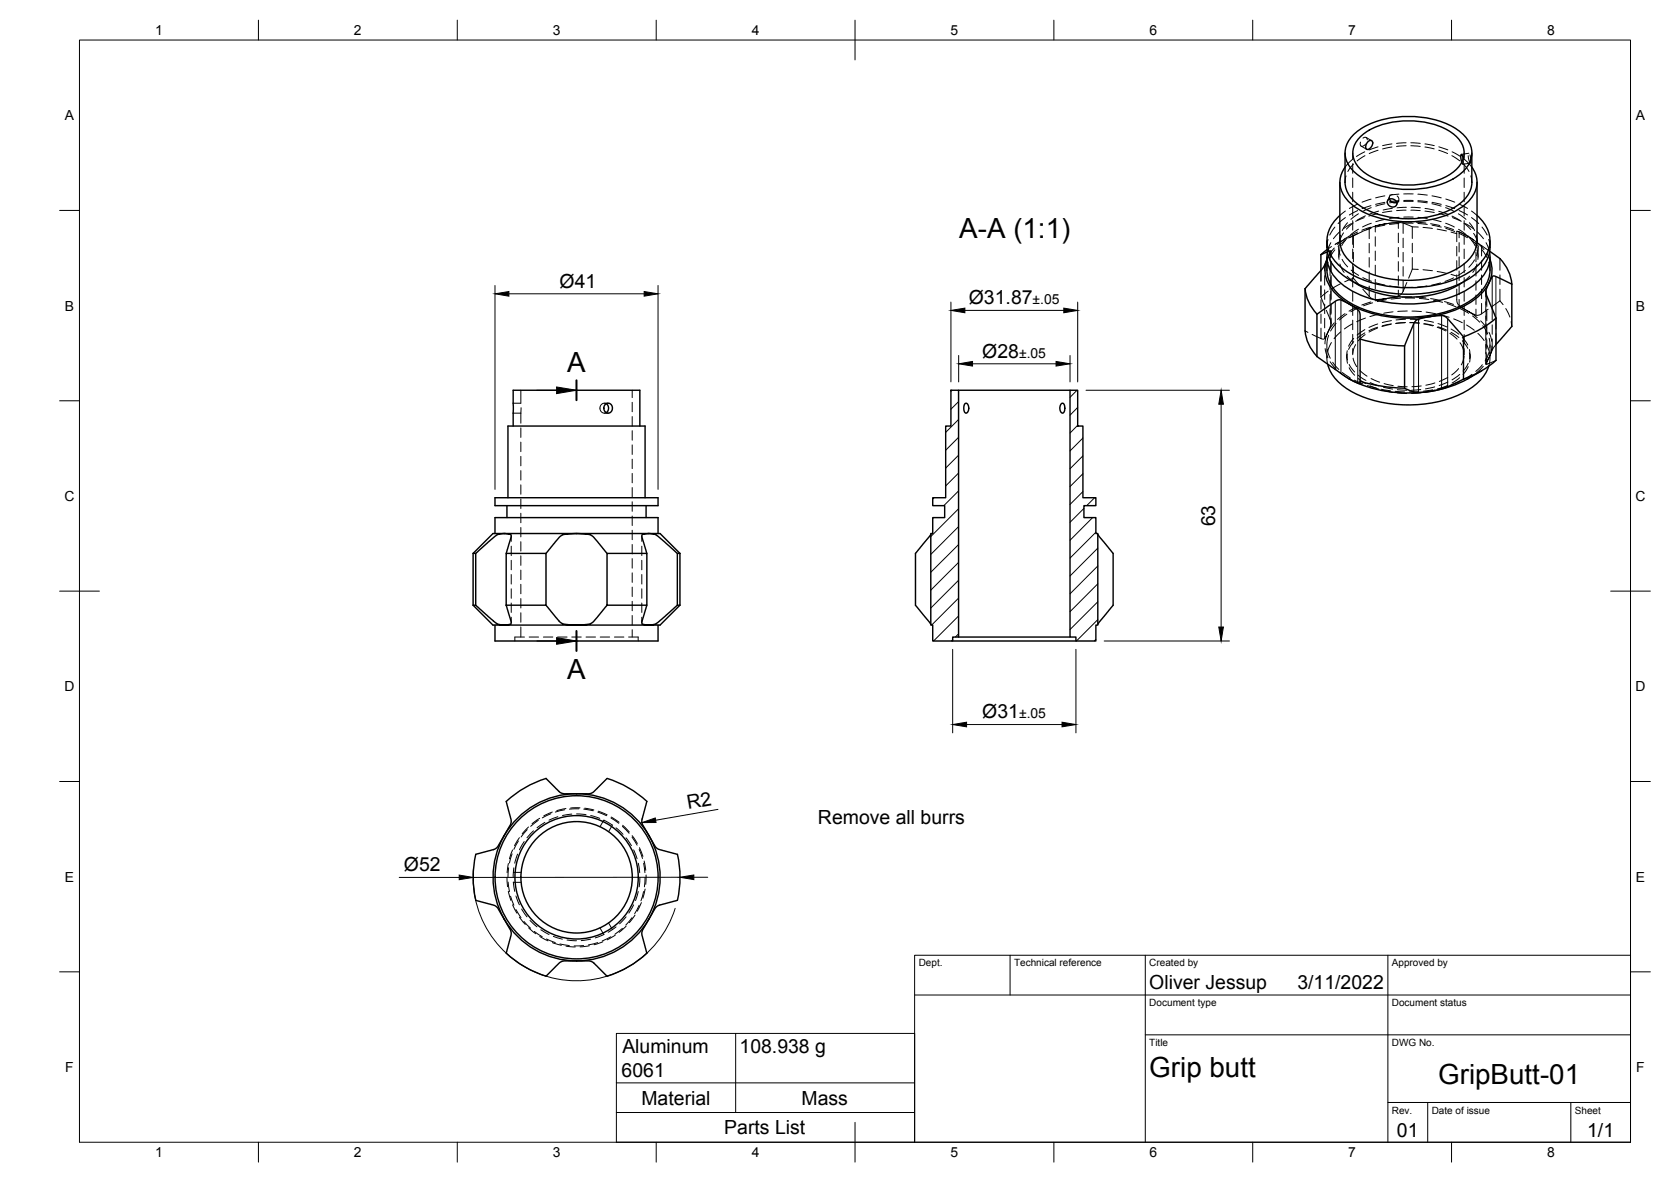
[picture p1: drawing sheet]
<svg xmlns="http://www.w3.org/2000/svg" width="420mm" height="297mm" viewBox="0 0 420 297" stroke-linecap="round" stroke-linejoin="round" font-family="sans-serif">
<!-- layer: Visible -->
<g fill="none" stroke="#000" stroke-width=".36">
<path d="M338.2 38.4v7.4a8.3 8.3 0 0 0 5.3 6.8 25 25 0 0 0 22.5-.7 7.8 7.8 0 0 0 4.1-6.1M340.6 33.6a21.5 21.5 0 0 1 16-4.2 18.3 18.3 0 0 1 12 5.1 6 6 0 0 1-.9 8.8 21.5 21.5 0 0 1-16 4.2 18.3 18.3 0 0 1-12-5.1 6 6 0 0 1 .9-8.8zM342.1 34.3a19.1 19.1 0 0 1 15.1-3.7 14.9 14.9 0 0 1 9.8 4.6 5.2 5.2 0 0 1-.8 7.4 19.1 19.1 0 0 1-15.1 3.7 14.9 14.9 0 0 1-9.8-4.6 5.2 5.2 0 0 1 .8-7.4zM343.9 35.7l.8-.4 .4 .3 .1 .4-.5 1.1-.5 .4-.5 .1-.3-.3v-.4zM367.9 40l-.2-.9-.3-.3-.1 .7 .3 1.3M370.1 38.4v7.4M336.9 45.8v14.7M336.9 54.1a7.9 7.9 0 0 0-.1 12.7 25.9 25.9 0 0 0 16.5 5.5 28.9 28.9 0 0 0 17-4.5 8.6 8.6 0 0 0 4-9.5 9.8 9.8 0 0 0-2.9-4.2M338.2 42a6.3 6.3 0 0 0 .9 8.7 21.1 21.1 0 0 0 14.3 5 23.7 23.7 0 0 0 14.9-4.2 6.8 6.8 0 0 0 2.4-8.5l-.6-1M349 50.2l.5-.2 1.1 .2 .6 .8-.1 .6-.8 .4-.9-.2-.6-.8zM349.4 50l.3 .5 .5 .3h1M371.4 45.8v14.7a9 9 0 0 1-5.7 7.4 26.9 26.9 0 0 1-24.3-.7 8.5 8.5 0 0 1-4.5-6.7"/>
<path d="M328.2 72.5a10.5 10.5 0 0 0 3 6.5M331.1 79l3.3-2.3a4.5 4.5 0 0 1 2.4-1.4l2.2 1a6.1 6.1 0 0 1 2.9 2.2l.1 17.8a.2 .2 0 0 1-.2 .2 .2 .2 0 0 1-.2-.1l-3.4-1.8-7.1-5M331.1 79v10.6M332.1 64v4M333.6 65.2l-.9 2.1-4.6 5.2v10.7M333.6 60.5v1.7M333.6 64.6v3.3M333.6 65.3a8.3 8.3 0 0 0 3.4 9.6 29.2 29.2 0 0 0 19.5 5l3.1-.3M333.7 62.7l-1.6 1.3M333.7 63.3l-1.6 .7M333.8 63.4a8.3 8.3 0 0 0 3.2 7.7 27.1 27.1 0 0 0 17.9 5.3 26.7 26.7 0 0 0 16.4-5.3 8.3 8.3 0 0 0 3.2-7.7M340.7 71.1a27.2 27.2 0 0 0 24.1 1.5l2.8-1.5"/>
<path d="M359.6 79.6l1.8-.2a2.9 2.9 0 0 1 3.3 1.5l3.3 3.8v10.6M359.6 79.6l-1.5 .2a2.82 2.82 0 0 0-2.5 1.3l-2.4 5.8M374.4 71l.8-1.5 .5-.2 4.4 2.1M374.4 71a3.8 3.8 0 0 0-.8 2.7l2.6 6.3M374.4 71a16.1 16.1 0 0 1-10.1 7.5l-4.7 1.1M374.6 63.1a10 10 0 0 1 5.5 8.3M374.6 60.5a9.4 9.4 0 0 1-4.6 9.1 31 31 0 0 1-23.8 3.4 19.1 19.1 0 0 1-10.9-6.3 7.7 7.7 0 0 1-1.6-4.6M374.6 64.6a10.4 10.4 0 0 1-1.6 7.9 19.1 19.1 0 0 1-10.9 6.3 32.3 32.3 0 0 1-22.4-2.6 10.2 10.2 0 0 1-6-8.3M374.7 65.3a7.2 7.2 0 0 1-.3 5.7M376.2 80v10.6a24.4 24.4 0 0 1-8.2 4.7M376.2 79.9a24.4 24.4 0 0 1-8.2 4.7M380.1 71.4v10.6l-3.9 4.6"/>
<path d="M239.1 98.1h1.9v62h-1.5v1h-5v-4h-.5v-23h.5v-4h3v-3h-3v-2h3.3v-18h1.3zM241 98.1h28M269 98.1h2v9h1.3v18h3.2v2h-3v3h3v4h.5v23h-.5v4h-5v-1h-1.5zM328.2 83.2a10.5 10.5 0 0 0 3 6.4M333.8 91.5a11.8 11.8 0 0 0 6.6 7.2 32.4 32.4 0 0 0 28-.3 12.1 12.1 0 0 0 5.9-6.4M339.3 95.2a32.5 32.5 0 0 0 20.3 3.2M342 85.2a41.7 41.7 0 0 0 11.2 1.7M342 95.8a41.7 41.7 0 0 0 11.2 1.8M353.2 97.6l2.7 1 3.7-.2M353.2 86.9v10.7M368 95.3l-4.9 2.3-3.5 .8M369.1 95.2a27.4 27.4 0 0 1-9.5 3.2"/>
<path d="M372.6 93.2l-3.6 2M129 107.1v-9h31.9v9M152.1 101.7l.5-.3 .5-.1 .7 .5 .2 1.1-.6 .8-.7 .1-.7-.5-.2-.9zM152.4 101.5l.5 .4 .1 .5-.1 .8-.5 .5M242.6 101.5l.2-.2 .4 .1 .4 1-.1 .9-.6 .5-.3-.2-.2-.6v-.8zM266.8 101.5l.6-.1 .3 .8v1l-.5 .6-.4-.2-.3-.8 .1-.8zM119 139.1h.6v13h-.6M119 139.1l5-5h2.8a4.2 4.2 0 0 0-3.5 1.7l-3.7 3.3M119 139.1v13M124.5 125.1h41v2h-41zM124.5 134.1v-4h41v4M127.3 139.1h10v13h-10z"/>
<path d="M127.3 139.1l.9-3.1a1.73 1.73 0 0 0 .2-1.6l-1.6-.3h18.2h-1.2a3.9 3.9 0 0 0-3 .7l-3.5 4.3M127.5 127.1v3M127.7 125.1v-18h34.5v18M152.6 139.1h10v13h-10zM152.6 139.1l-3.4-4.2a3.3 3.3 0 0 0-2.7-.8h-1.5h18.2l-1.7 .3a2.11 2.11 0 0 0 .3 1.9l.8 2.8M162.5 127.1v3M170.3 139.1l-5.1-4.5a2.83 2.83 0 0 0-2-.5h2.8l5 5M171 139.1h-.7v13h.7M171 139.1v13M234 134.3l-3.8 4.8v13l3.8 4.8M276 134.3l3.9 4.8v13l-3.9 4.8M119 152.1l5 5h2.8a4.2 4.2 0 0 1-3.5-1.7l-3.7-3.3"/>
<path d="M124.5 157.1v4h41v-4M127.3 152.1l.9 3a1.73 1.73 0 0 1 .2 1.7l-1.6 .3h18.2h-1.2a4 4 0 0 1-3-.8l-3.5-4.2M152.6 152.1l-3.4 4.2a3.3 3.3 0 0 1-2.7 .7l-1.5 .1h18.2l-1.7-.3a2.11 2.11 0 0 1 .3-1.9l.8-2.8M170.3 152.1l-5.1 4.5a2.83 2.83 0 0 1-2 .5h2.8l5-5M239.5 161.1h31M241 160.1h28M145 199.5h1.1a4.4 4.4 0 0 0 3-.4l3.6-3.5a26 26 0 0 1 10 5.8M145 199.5h-1.2a4.4 4.4 0 0 1-3-.4l-3.5-3.5a26 26 0 0 0-10 5.8l.9 3.4a2.69 2.69 0 0 1 .1 2.6l-1.5 2.6M145 199.5a21 21 0 0 1 21 21 21 21 0 0 1-21 21M145 199.5a21 21 0 0 0-18.2 10.5M119.6 214.7a26 26 0 0 0 0 11.5l3.1 .9a3.2 3.2 0 0 1 3.1 2.3l1 1.6M126.8 210a9.3 9.3 0 0 1-2.1 3.2l-5.1 1.5"/>
<path d="M126.8 210a21 21 0 0 0 0 21M162.6 201.4l-.9 3.4a2.69 2.69 0 0 0-.1 2.6l1.6 2.6a9.3 9.3 0 0 0 2 3.2l5.1 1.5M170.3 214.7a26 26 0 0 1 0 11.5M126.8 231l.7 1.3a3.6 3.6 0 0 1 1 2.5l-1.2 4.7a26 26 0 0 0 10 5.8l2.3-2.3a3.5 3.5 0 0 1 3.9-1.5h1.5M126.8 231a21 21 0 0 0 18.2 10.5M162.7 239.5a26 26 0 0 1-10 5.8l-2.4-2.3a3.5 3.5 0 0 0-3.8-1.5h-1.5M170.3 226.3l-3.1 .8a3.2 3.2 0 0 0-3.1 2.3l-1.7 2.9a3.6 3.6 0 0 0-1 2.5l1.2 4.8"/>
<circle cx="145" cy="220.5" r="15.5"/>
<circle cx="145" cy="220.5" r="14"/>
<circle cx="145" cy="220.5" r="20.5"/>
</g>
<!-- layer: Hidden -->
<g fill="none" stroke="#000" stroke-width=".25">
<path d="M340.1 38.4v1.6M342.1 35.7l-.1 .7 .3 .3 .3 .1 .7-.6M342.3 36.7l1.3 .8M342.7 34.7l.7-.2 .3 .2 .1 .4M343.2 38.1l-2.1 1.2M343.2 39.1l-2 1.3M343.5 34.6l1.4 .8M346.5 36.9l-2.3 .8M346.5 37.7l-2.2 .9M350 36.2l-2.4 .4M350 36.9l-2.4 .5M353.5 35.9l-2.3 .1"/>
<path d="M353.5 36.6l-2.3 .2M354.7 35.9l2.4 .1M354.7 36.6l2.4 .2M358.3 36.2l2.3 .4M358.3 36.9l2.3 .5M361.8 37.7l2.2 .9M361.8 36.9l2.2 .8M365.1 39.1l2 1.3M365.1 38.1l2.1 1.2M367.9 40v1.3l-.3-.5M368.2 38.4v1.6M369.2 39.1l.5 1.9 .1-.4"/>
<path d="M369.3 38.5l-1.8 .3M369.6 38.9l.2 1.6M335.6 57.1l-1.3 2M336.9 58.2l-1.6 1.8M337.1 59.1l-.2 1.4M337.8 58.5l-1 2.1M338.3 54.7l-1.9 1.5M338.3 53l-1.4 1.1M338.5 44.2l-.3 1.6M338.8 59.8l-1.4 1.9M338.8 56l-1.3 1.9M339.2 59.4l-1.2 .7"/>
<path d="M339.8 56.2l-2 1.3M340.1 40l-1.9 2M340.1 41.2v2.3M340.1 44.7v2.4M340.1 48.3v2.4M340.1 51.9v2.4M340.1 55.5v2.3M340.1 59v2.4M340.3 56l-1.8 1.6M340.3 59.3l-1.3 .5M340.3 59.3v2.9M340.3 41.2l-1.4 1.9"/>
<path d="M341.3 58.3l-2.1 1.1M341.4 52.9l-2.1 1.1M341.4 58.6l-2.1 1.1M341.4 51.3l-2.1 1.1M341.6 53.7l-1.9 1.4M341.6 57.6l-2 1.4M342.5 58.2l-2.2 1.1M343 54.7l-2.2 .9M343.3 54.2l-2.1 1.1M344.7 57.1l-2.3 .8M344.7 51.7l-2.2 .7M344.7 57.4l-2.2 .8"/>
<path d="M344.7 50l-2.2 .8M344.8 52.2l-2.2 .9M344.8 56.1l-2.2 .9M345.8 56.8l2.9-.6-2.5 .5-2.6 1M346.5 53.7l-2.3 .6M346.6 53.1l-2.2 .7M348.2 51.2l-2.3 .6M348.2 50.8l-2.3 .6M348.2 49.2l-2.3 .5M348.2 56.6l-2.3 .5M348.2 55.1l-2.3 .6M349.4 49.4l-.5 1"/>
<path d="M350 53.1l-2.4 .3M350.1 52.4l-2.3 .4M350.2 48.9l-.8 .4v.7M351.3 49.2l.4 .5v.5l-.5 .6M351.4 55.9l-2.7 .3 3.5-.3 2.9 1.1M351.7 50.4l-.5 1.1M351.7 50.7l-2.3 .3M351.7 50.4l-2.3 .3M351.7 48.8l-2.3 .3M351.7 56.2l-2.3 .2M351.8 54.6l-2.4 .3M353 50.6h2.3"/>
<path d="M353 50.4h2.3M353 48.7h2.3M353 54.6h2.3M353 56.1h2.3M353.5 52.8l-2.3 .1M353.6 52.1l-2.3 .1M354.7 52.8l2.4 .1M354.8 52.1l2.3 .1M355 55.8h-2.4M355.1 57l1.5 .1M355.1 57v2.9M356.2 55.8l2.3 .3"/>
<path d="M356.5 50.7l2.4 .3M356.5 50.4l2.4 .3M356.5 48.8l2.4 .2M356.5 56.2l2.4 .2M356.5 54.6l2.4 .3M357.8 57.2l2.4 .2M358.3 53.1l2.3 .3M358.3 52.4l2.3 .4M359.7 56.2l2.3 .5M360 51.2l2.4 .6M360.1 50.8l2.3 .6M360.1 49.2l2.3 .5"/>
<path d="M360.1 55.1l2.3 .6M360.1 56.6l2.3 .5M361.4 57.6l2.3 .4M361.8 53.1l2.2 .7M361.8 53.7l2.3 .6M363.2 57l2.3 .7M363.5 52.2l2.2 .9M363.5 56.1l2.2 1M363.5 51.7l2.3 .7M363.5 50l2.3 .8M363.5 57.4l2.3 .8M364.8 58.3l1.5 .4"/>
<path d="M365.1 54.3l2.1 1.1M365.2 54.7l2.2 .9M366.6 58.1l2.4 1.2-2.7-1.2v2.6M366.7 53.7l1.9 1.4M366.7 57.6l2 1.4M366.9 52.9l2.1 1.1M366.9 51.3l2.1 1.1M366.9 58.6l2.1 1.1M367.9 41.2l1.5 1.9M368.1 56.1l1.7 1.6M368.2 40l1.9 2M368.2 41.2v2.3"/>
<path d="M368.2 44.7v2.4M368.2 48.3v2.4M368.2 51.9v2.4M368.2 55.5v2.3M368.2 59v2.4M368.5 56.2l2 1.3M369 59.4h.1M369.5 56l1.3 1.9M369.5 59.8l1.4 2M369.7 41l-1.9 .3M369.8 44.2l.3 1.6M370 54.7l1.8 1.5"/>
<path d="M370 53l1.4 1.1M370.5 58.6l1 2.2M371.2 59l.2 1.5M371.4 58.2l1.6 1.8M372.6 57.1l1.3 2M332.1 74.6l1 2.3M332.1 68v2.7M332.1 71.9v2.7M333.5 78l1 2.4a2.68 2.68 0 0 1-.5 2.7l-.2 .5 1.7-2.5M333.8 64.8l-.2 .4zM333.9 60.2l-.3 2M333.9 65.9l-.3 2"/>
<path d="M334 73.2l-1.9 1.4M334.6 61l-.9 2.4M334.7 63.1v1.3M334.7 65.6v2.4M334.7 69.2v2.4M334.7 72.8v2.4M334.7 76.4v2.3M334.7 79.9v1.4M334.8 62l-1.1 .7M335.5 62.3l-1.7 2.5 .9-1.8-1 .3M335.6 62.8l-1.3 2M336.6 62.2v2.4"/>
<path d="M336.7 61.8v1.1l.3 1.2M336.9 66.3l1.1 2.2M336.9 62.8l-.2 1.2v1.2M336.9 60.7l-1.2 .7M337 71.3l-2 1.2M337.5 65.2l1.4 1.9M337.9 60.3l-2.1 1M338.2 78.8l-1.9 1.5M338.2 60l-1.9 1.5M338.3 60.4l-1.9 1.5M338.6 79l-1.8 1.4M338.7 69.4l2 1.7"/>
<path d="M339.7 67.9l1.9 1.3M340.1 62.6v2.4M340.1 66.2v2.4M340.1 69.8v2.3M340.1 73.3v2.4M340.1 76.9v2.4M340.3 69.9l-2.2 .9M340.3 69.9l1.6 1.9M340.3 63.4v2.4M340.3 67v2.9M341.3 77.1l-2.1 1.1M341.8 77.3l-2.2 1"/>
<path d="M342.7 72.7l.2 .2a5.5 5.5 0 0 0 2.6 2.4l3.2-.3-2.9 .6M342.7 69.8l2.1 .9M343.3 79.9l-2.2 .9M344.7 75.9l-2.3 .8M345.1 76.1l-2.2 .7M345.9 71.1l2.3 .5M346.8 79l-2.4 .6M348.6 75.3l-2.3 .5M349.4 71.8l2.3 .3M350.3 78.4l-2.4 .3M352.1 74.9l-2.3 .2M352.9 72.2h2.4"/>
<path d="M353.3 74.9h2.4M353.7 71l-.1 .2a5.6 5.6 0 0 1-1.5 2.9l-.9 .4-2.5 .5 2.7-.3M353.8 78.2l-2.3 .1M355 74.6h-2.4M355 78.2l2.4 .1M355.1 67.6l1.5 .1M355.1 67.6l-.9 2.3M355.1 61.1v2.4M355.1 64.7v2.9M356.2 74.7l2.3 .2M356.9 75l2.4 .3M357.8 67.8l2.4 .2"/>
<path d="M358.6 78.4l2.3 .4M358.8 71.9l-2.4 .2M359.7 75l2.3 .5M360.4 75.4l2.3 .6M361.4 68.2l2.3 .5M362.1 79.1l2.3 .6M362.2 71.1l-2.3 .6M363.2 75.8l2.3 .7M363.9 76.3l2.2 .8M364.8 68.9l1.5 .5M365.5 69.8l-2.2 .9M366.3 72.7v2.6a2.24 2.24 0 0 0 1.6 2.2l1.1 .6-2.4-1.2"/>
<path d="M366.3 61.9v2.4M366.3 65.5v2.4M366.3 69.1v2.4M367.2 77.6l2.1 1.1M368.2 62.6v2.4M368.2 66.2v2.4M368.2 69.8v2.3M368.2 73.3v2.4M368.2 76.9v2.4M368.4 68l-1.9 1.3M369.5 69.4l-2 1.7M370 60.4l1.8 1.5"/>
<path d="M370.3 79.4l1.8 1.6M370.5 60.3l-1.5-1 5.6 3.8M370.8 65.3l-1.5 1.9M371.4 62.8l.2 1.2v1.2M371.4 66.4l-1.1 2.1M371.4 61l1.7 1.7M371.6 61.9l-.3 2.3M371.6 62.2v2.4M372.6 62.8l1.3 2M373.6 73.3v1.3M373.6 75.8v2.4M373.6 79.4v2.4"/>
<path d="M373.7 61l.8 2.4M373.8 63.7l.8 1.6M374.2 77.7l-.3 .2a4.1 4.1 0 0 1-2.5 1.4l-2.4-1.2 2.4 1.7M374.3 60.2l.3 2M374.3 65.9l.3 2M377.1 75.6l.8 1M377.1 75.6l-1.9 1.4M377.1 65v2.9M377.1 69.1v2.4M377.1 72.7v2.9M378.6 77.5l1 2.2M131 98.1v3.2h-2"/>
<path d="M159 98.1v1.8M328.1 83.2l.8 .3M329.9 84l1.3 .7a2.2 2.2 0 0 0 1.7 .5l.9-1.6-.5 1.4-.2 1.4M333.2 87.6l.7 2.3M333.6 86.7v3.3M333.7 89.4l.1 2.1M333.7 87.8l.8 2.2M334.1 84.3l-.5 2.3M334.5 90.9l1.5 1.9M334.8 86.1l-.9 2.2M335.1 91l1.5 1.8M335.9 81.3l-1.3 1.9"/>
<path d="M336.8 93.6l2.5 1.7M337.1 83.4l-1.7 1.7M337.5 93.6l2 1.4M338.6 89.1v.9M338.8 88.1l-.2 1.2 .2 1.2M338.8 88.9l-.2 1.2 .2 1.2M339.2 91.6l1.4 1.9M339.2 92.4l1.4 1.9M340 81.4l-2 1.3M340.1 80.5v2.4M340.1 84v2.4M340.1 87.6v1.5"/>
<path d="M340.2 90l.3 .9 .6 1.2M340.4 85l-1.3 2M340.4 85.8l-1.3 2M340.5 95.5l2.2 1M340.8 86.6l-.5 1.2-.2 1M341.5 94.3l2 1.3M341.5 95.1l2 1.3M341.9 93.1l1.8 1.4M343.2 82.8l-2 1.4M343.2 83.7l-2 1.3M343.3 84.1l-1.8 1.5M343.8 96.9l2.3 .6"/>
<path d="M344.5 96.1l2.2 .9M344.5 97l2.2 .8M344.7 95.1l2.2 .9M346.4 82.5l-2.2 .9M346.4 81.4l-2.2 .9M346.4 82.2l-2.2 .9M347.3 97.8l2.3 .4M347.9 97.3l2.3 .5M347.9 98.1l2.3 .5M348 96.4l2.3 .5M349.8 81.5l-2.3 .5M349.9 80.6l-2.3 .5"/>
<path d="M349.9 81.4l-2.3 .5M350.8 98.3l2.4 .2M351.3 97.9l2.4 .2M351.3 98.7l2.4 .2M351.5 97.1l2.3 .1M353.3 81.1l-2.4 .2M353.4 80.2l-2.4 .2M353.4 81.1l-2.4 .1M354.4 81.1l2.4 .1M354.6 80.2l2.3 .2M354.6 81l2.3 .2M356.7 98.4l-2.3 .1"/>
<path d="M357.3 97.9l-2.4 .2M357.3 98.7l-2.4 .2M357.4 97l-2.4 .2M357.9 81.4l2.4 .5M358.1 80.5l2.3 .5M358.1 81.4l2.3 .4M360.3 98l-2.4 .3M360.7 97.2l-2.3 .5M360.7 98l-2.3 .5M360.8 96.2l-2.3 .6M361.4 82.2l2.1 1M361.6 81.3l2.2 .9"/>
<path d="M361.6 82.1l2.2 .9M363.7 97.1l-2.3 .6M364 94.9l-2.1 .9M364.1 96l-2.2 .9M364.1 96.8l-2.2 .9M364.6 83.8l1.8 1.4M364.8 82.7l2 1.3M364.8 83.5l2 1.3M365.5 80.1l2.2 1M366.8 92.6l-1.8 1.6M367 94.1l-1.9 1.4M367 94.9l-1.9 1.4"/>
<path d="M367.1 95.9l-2.3 .9M367.1 86.1l1 2.2M367.7 84.8l1.4 1.9M367.7 85.6l1.4 2M368.1 89.5l-.2 1.3-.5 .9M368.2 80.5v2.4M368.2 84v2.4M368.2 87.6v1.5M368.7 81.7l2 1.3M369.2 91.3l-1.3 2M369.2 92.1l-1.3 2M369.5 87.8l.1 1.2-.1 1.2"/>
<path d="M369.5 88.7l.1 1.1-.1 1.2M369.7 89.1v.9M370.1 94.1l-2 1.2M370.3 94.4l-1.3 .8M371.6 83.8l1.6 1.8M372.3 80.6l1.5 1.9M372.7 91.7l-1.6 1.7M372.8 81.9l1.3 2M373 92.1l-1.7 1.6M373.6 83v2.4M373.6 86.6v2.3M373.6 90.1v1.4"/>
<path d="M373.7 91.1l.7-1.3-.8 1.6 .2 .1M373.8 86.6l.7 2.2M374.4 83.5l.7 2.3M374.4 88.5l-1 2.2M374.4 85l.2 2.4M374.6 90l-.3 2M374.6 86.7v3.3M376.1 86.6l-.7 1-1 2.2 .5-1.4 .2-1.4M376.2 90.6l-2.3 .9M376.2 86.6h-.1M380 80.8l.1 1.2M129 103.8h2"/>
<path d="M131 103.8v2.5M131 107.5v2.4M131 111.1v2.4M131 114.7v2.4M131 118.3v2.3M131 102.5v1.3M152 101.3h.9M152 103.8h.9M152.4 101.5l-.8-.1-.5 .4-.2 .6v.6l.4 .6 .6 .2 .5-.1M159 101.1v2.4M159 104.7v2.3M159 108.2v2.4"/>
<path d="M159 111.8v2.4M159 115.4v2.4M159 119v2.3M128.5 134.7v1.3M128.5 137.3v2.3M131 121.8v2.4M131 125.4v2.4M131 129v2.4M131 132.6v2.3M131 136.1v2.4M131 139.7v2.4M159 122.5v2.4"/>
<path d="M159 126.1v2.4M159 129.7v2.4M159 133.3v2.3M159 136.8v2.4M161.4 134.7v1.3M161.4 137.3v2.3M128.5 140.8v2.4M128.5 144.4v2.4M128.5 148v2.4M128.5 151.5v2.4M128.5 155.1v1.3M131 143.3v2.4"/>
<path d="M131 146.8v2.4M131 150.4v2.4M131 154v2.4M131 157.6v2.5M159 140.4v2.4M159 144v2.4M159 147.5v2.4M159 151.1v2.4M159 154.7v2.4M159 158.2v1.9M161.4 140.8v2.4M161.4 144.4v2.4"/>
<path d="M161.4 148v2.4M161.4 151.5v2.4M161.4 155.1v1.3M131.9 160.1h-2.4v1M133.1 160.1h2.3M136.6 160.1h2.4M140.2 160.1h2.4M143.8 160.1h2.4M147.3 160.1h2.4M150.9 160.1h2.4M154.5 160.1h2.4M158.1 160.1h2.4v1"/>
<path d="M127.8 217l-.3 2.3M127.9 218.1l-.2 2.4M128.8 214.6l-.7 2.3M128.9 213.6l-.8 2.2M129.1 219.2h1.9M129.2 218.1l-.2 2.4M130.1 214.6l-.7 2.3M130.3 211.3l-1.1 2.2M130.6 210.5l-1.2 2M131.8 211.5l-1.2 2.1M132.6 208.5l-1.6 1.8M132.9 207.8l-1.6 1.8"/>
<path d="M134.1 208.8l-1.6 1.7M135.3 206.2l-1.9 1.5M135.7 205.6l-1.9 1.4M137 206.7l-2 1.3M138.5 204.5l-2.1 1M138.9 204.1l-2.2 .9M140.3 205.2l-2.3 .9M142 203.5l-2.4 .6M142.3 203.2l-2.3 .5M143.8 204.6l-2.4 .3M145 204.5l2.3 .2M145.6 203.2l-2.4 .1"/>
<path d="M145.8 203l-2.3 .1M146.8 203.3l2.3 .5M147 203.1l2.3 .4M148.5 204.9l2.3 .8M150.3 204.1l2.2 .9M150.5 203.9l2.2 .9M151.8 206.1l-.9 1.7M151.9 206.1l2 1.2M153.6 205.6l2 1.3M153.7 205.3l2 1.3M154 207.3l-1 1.7M154.9 208l1.8 1.7"/>
<path d="M156.5 207.7l1.7 1.7M156.6 207.4l1.6 1.7M157.4 210.6l1.4 1.9M158.9 210.4l1.3 2M159 210l1.3 2M159.3 213.6l.9 2.2M160.5 216.9l.3 2.4M160.7 213.5l.8 2.2M160.8 213l.8 2.2M161.8 216.9l.4 2.4M162 216.4l.4 2.3M162.5 219.9l-.1 2.3"/>
<path d="M127.5 220.5l.1 2.3M127.8 221.7l.3 2.4M127.8 224l.7 2.3M128.4 225.2l.8 2.3M128.9 227.4l1.1 2.1M129.1 221.7l.3 2.3M129.1 221.7h1.9M129.7 228.6l1.3 2M129.7 225.2l.9 2.2M130.6 230.5l1.5 1.8M131.2 228.4l1.3 2M131.7 231.5l1.7 1.8"/>
<path d="M132.9 233.2l1.8 1.5M133.3 231.3l1.7 1.6M134.3 234.1l2 1.3M135.7 235.3l2.1 1.1M136 233.6l2 1.2M137.4 236l2.2 .9M138.9 236.9l2.3 .7M139.1 235.3l2.3 .7M140.8 237.2l2.4 .4M142.3 237.8l2.4 .2M142.6 236.2l2.3 .2M146.7 237.6l-2.3 .1"/>
<path d="M148.2 237.7l-2.3 .2M148.5 236l-2.4 .4M150.3 236.9l-2.3 .6M150.9 233.2l.9 1.7M151.6 236.7l-2.2 .7M151.9 234.8l-2.3 .9M153 231.9l1 1.7M153.6 235.4l-2.2 1.1M154.7 235l-2 1.2M154.9 232.9l-2 1.4M156.5 233.3l-1.9 1.5M157.4 230.4l-1.6 1.8"/>
<path d="M157.4 232.7l-1.7 1.6M158.9 230.6l-1.5 1.9M159.3 227.4l-1.2 2.1M159.7 230l-1.5 1.9M160.5 224l-.7 2.3M160.7 227.5l-1.1 2.1M160.9 220.5l-.2 2.3M161.3 226.8l-1 2.2M161.8 224.1l-.6 2.3M162.2 220.5l-.2 2.4M162.2 223.4l-.6 2.3"/>
</g>
<!-- layer: Hidden Narrow -->
<g fill="none" stroke="#000" stroke-width=".25">
<path d="M344.3 57.4v2.6M345.8 56.8v1.5M345.8 59.5v2.4M351.6 55.9v1.5M351.6 58.6v2.4M352.8 56.1v2.6M352.8 59.8v2.4M366.9 58.3v1.5M332.1 68v2.6M332.1 71.8v2.4M332.1 75.3v2.4M332.1 78.9v2.4"/>
<path d="M333.1 66.6v1.5M333.1 69.3v2.4M333.1 72.8v2.4M333.1 76.4v2.4M333.1 80v2.4M334.4 63.1v2.6M334.4 66.9v2.3M334.4 70.4v2.4M334.4 74v2.4M334.4 77.6v2.6M334.6 63.3v1.5M334.6 65.9v2.4"/>
<path d="M334.6 69.5v2.4M334.6 73.1v2.4M334.6 76.7v2.3M344.3 61.2v2.3M344.3 64.7v2.4M344.3 68.3v2.4M344.3 71.9v2.6M345.8 63.1v2.4M345.8 66.6v2.4M345.8 70.2v2.4M345.8 73.8v1.5M351.6 62.2v2.4"/>
<path d="M351.6 65.8v2.3M351.6 69.3v2.4M351.6 72.9v1.5M352.8 63.4v2.4M352.8 67v2.4M352.8 70.6v2.6M366.9 61v2.3M366.9 64.5v2.4M366.9 68.1v2.4M366.9 71.7v2.4M366.9 75.3v1.4M371.1 60.7v1.5"/>
<path d="M371.1 63.4v2.4M371.1 67v2.4M371.1 70.6v2.3M371.1 74.1v2.4M371.1 77.7v1.5M372.5 61.7v2.6M372.5 65.5v2.4M372.5 69.1v2.4M372.5 72.7v2.4M372.5 76.2v2.7M373.7 73.8v2.8M373.7 77.8v2.4"/>
<path d="M373.8 74.4v2.6M373.8 78.2v2.4M375.2 77.6v2.8M376.1 79.9v2.8M332.1 82.5v2.6M333.1 83.6v1.5M334.6 80.2v1.5M373.7 81.4v2.4M373.7 84.9v2.4M373.7 88.5v2.8M373.8 81.8v2.3M373.8 85.4v2.3"/>
<path d="M373.8 88.9v2.6M375.2 81.6v2.4M375.2 85.2v2.8M376.1 83.8v2.8"/>
</g>
<!-- layer: Visible Narrow -->
<path d="M335.7 75.7v17.1M337.2 75.4v18.5M341.4 77.8v18.5M362.5 79.3v18.5M373.7 72.9v.9M375.2 69.5v8.1M376.1 69.5v10.4M355.5 81.4v17.1M356.7 80.2v18.4M364 80.1v17.1" fill="none" stroke="#000" stroke-width=".25"/>
<!-- layer: Visible -->
<circle cx="339.2" cy="95.2" r=".18" fill="#000"/>
<!-- layer: BORDER -->
<g fill="none" stroke="#000" stroke-width=".25">
<path d="M20 10.1h390v276.9h-390zM65 5.1v5M115 5.1v5M165 5.1v5M215 5.1v10M265 5.1v5M315 5.1v5M365 5.1v5M15 52.9h5M410 52.9h5M15 100.7h5M410 100.7h5"/>
<path d="M15 148.6h10M405 148.6h10M15 196.4h5M410 196.4h5M15 244.2h5M410 244.2h5M65 287v5M115 287v5M165 287v5M215 282.1v9.9M265 287v5M315 287v5"/>
<path d="M365 287v5"/>
</g>
<!-- layer: TITLEBLOCK -->
<path d="M230 240.1h180v46.9h-180zM230 250h180M254 240.1v9.9M288 240.1v46.9M349 240.1v46.9M288 260.1h122M349 277.1h61M359 277.1v9.9M395 277.1v9.9" fill="none" stroke="#000" stroke-width=".25"/>
<!-- layer: Hatching -->
<g fill="none" stroke="#000" stroke-width=".25">
<path d="M239.4 98.1l-.3 .2M270.8 98.1l-1.8 1.8M241 100.9l-1.9 1.9M241 105.4l-3.2 3.2M241 109.9l-3.2 3.2M241 114.4l-3.2 3.2M241 118.9l-3.2 3.2M271 102.4l-2 1.9M271 106.9l-2 1.9M272.3 110.1l-3.3 3.2M272.3 114.6l-3.3 3.2M272.3 119l-3.3 3.3"/>
<path d="M234.8 125.1l-.3 .3M241 123.3l-3.7 3.8M241 127.8l-7 7M241 132.3l-7 7M241 136.8l-7 7M272.3 123.5l-3.3 3.3M272.5 127.8l-3.5 3.5M274.7 130.1l-5.7 5.7M275.2 125.1l-2 2M275.5 133.8l-6.5 6.5M276 137.7l-7 7M241 141.3l-7 7"/>
<path d="M241 145.8l-7 7M241 150.3l-6.7 6.8M241 154.8l-6.3 6.3M241 159.3l-.8 .8M276 142.2l-7 7M276 146.7l-7 7M276 151.2l-7 7M276 155.7l-5.3 5.4M239.5 160.8l-.3 .3M275.5 160.7l-.4 .4"/>
</g>
<!-- layer: Section Lines -->
<path d="M144.9 95.6v5M144.9 158.6v5" fill="none" stroke="#000" stroke-width=".51"/>
<path d="M135 98.1h5M135 161.1h5" fill="none" stroke="#000" stroke-width=".25"/>
<path d="M140 97.2l4.9 .9-4.9 .8zM140 160.2l4.9 .9-4.9 .8z" fill="#000" stroke="#000" stroke-width=".25"/>
<!-- layer: FD_Dimensions -->
<g fill="none" stroke="#000" stroke-width=".25">
<path d="M124.5 71.7v51.3M128 73.8h34M165.5 71.7v51.3M239.1 75.9v20.1M242.6 78h24.9M271 75.9v20.1M241 89.3v6.7M244.5 91.4h21M269 89.3v6.7M273.1 98.1h36M307 101.6v56M239.5 163.2v21"/>
<path d="M270.5 163.2v21M277.6 161.1h31.5M243 182.1h24M119 218.4a26 26 0 0 0 21 27.6 26 26 0 0 0 29.8-17.7M180.5 203.4l-15.7 2.7M100.4 220.5h15.1M171 220.5h-52M174.5 220.5h3.4"/>
</g>
<g fill="#000" stroke="#000" stroke-width=".25">
<path d="M124.5 73.8l3.5-.5v1.1zM162 73.3l3.5 .5-3.5 .6zM239.1 78l3.5-.6v1.2zM267.5 77.4l3.5 .6-3.5 .6zM241 91.4l3.5-.6v1.2zM265.5 90.8l3.5 .6-3.5 .6zM307 98.1l.6 3.5h-1.1zM306.5 157.6h1.1l-.6 3.5zM239.5 182.1l3.5-.6v1.2zM267 181.5l3.5 .6-3.5 .6zM115.5 219.9l3.5 .6-3.5 .6zM161.4 206.7l3.4-1.1 .2 1.1z"/>
<path d="M171 220.5l3.5-.6v1.2z"/>
</g>
<!-- layer: Parts Lists -->
<path d="M155 259.7h75v27.3h-75zM185 259.7v19.9M155 279.6h75M155 272.1h75" fill="none" stroke="#000" stroke-width=".25"/>
<g font-size="7">
<text x="241.2" y="59.9">A-A (1:1)</text>
<text x="142.6" y="93.6">A</text>
<text x="142.6" y="170.6">A</text>
<text x="289" y="270.6">Grip butt</text>
<text x="361.6" y="272.3">GripButt-01</text>
</g>
<g font-size="4.9">
<text x="140.7" y="72.3">Ø41</text>
<text x="243.6" y="76.5">Ø31.87</text>
<text x="247" y="89.9">Ø28</text>
<text x="305.6" y="132.3" transform="rotate(-90 305.6 132.3)">63</text>
<text x="247" y="180.5">Ø31</text>
<text x="173" y="203.3" transform="rotate(-10 173 203.3)">R2</text>
<text x="205.7" y="207">Remove all burrs</text>
<text x="101.6" y="219">Ø52</text>
<text x="289" y="248.5">Oliver Jessup</text>
<text x="326.2" y="248.5">3/11/2022</text>
<text x="156.5" y="264.7">Aluminum</text>
<text x="185.9" y="264.7">108.938 g</text>
<text x="156.3" y="270.6">6061</text>
<text x="161.3" y="277.6">Material</text>
<text x="201.5" y="277.6">Mass</text>
<text x="182.1" y="285">Parts List</text>
<text x="351.3" y="285.7">01</text>
<text x="399.1" y="285.7">1/1</text>
</g>
<g font-size="3.5">
<text x="39" y="8.8">1</text>
<text x="89" y="8.8">2</text>
<text x="139" y="8.8">3</text>
<text x="189" y="8.8">4</text>
<text x="239" y="8.8">5</text>
<text x="289" y="8.8">6</text>
<text x="339" y="8.8">7</text>
<text x="389" y="8.8">8</text>
<text x="16.3" y="30.2">A</text>
<text x="411.3" y="30.2">A</text>
<text x="259.7" y="76.5">±.05</text>
<text x="16.3" y="78">B</text>
<text x="411.3" y="78">B</text>
<text x="256.2" y="89.9">±.05</text>
<text x="16.2" y="125.9">C</text>
<text x="411.2" y="125.9">C</text>
<text x="16.2" y="173.7">D</text>
<text x="411.2" y="173.7">D</text>
<text x="256.2" y="180.5">±.05</text>
<text x="16.3" y="221.6">E</text>
<text x="411.3" y="221.6">E</text>
<text x="16.4" y="269.4">F</text>
<text x="411.4" y="269.4">F</text>
<text x="39" y="290.8">1</text>
<text x="89" y="290.8">2</text>
<text x="139" y="290.8">3</text>
<text x="189" y="290.8">4</text>
<text x="239" y="290.8">5</text>
<text x="289" y="290.8">6</text>
<text x="339" y="290.8">7</text>
<text x="389" y="290.8">8</text>
</g>
<g font-size="2.5">
<text x="231" y="242.9">Dept.</text>
<text x="255" y="242.9">Technical reference</text>
<text x="289" y="242.9">Created by</text>
<text x="350" y="242.9">Approved by</text>
<text x="289" y="252.8">Document type</text>
<text x="350" y="252.8">Document status</text>
<text x="289" y="262.9">Title</text>
<text x="350" y="262.9">DWG No.</text>
<text x="350" y="279.9">Rev.</text>
<text x="360" y="279.9">Date of issue</text>
<text x="396" y="279.9">Sheet</text>
</g>
</svg>
